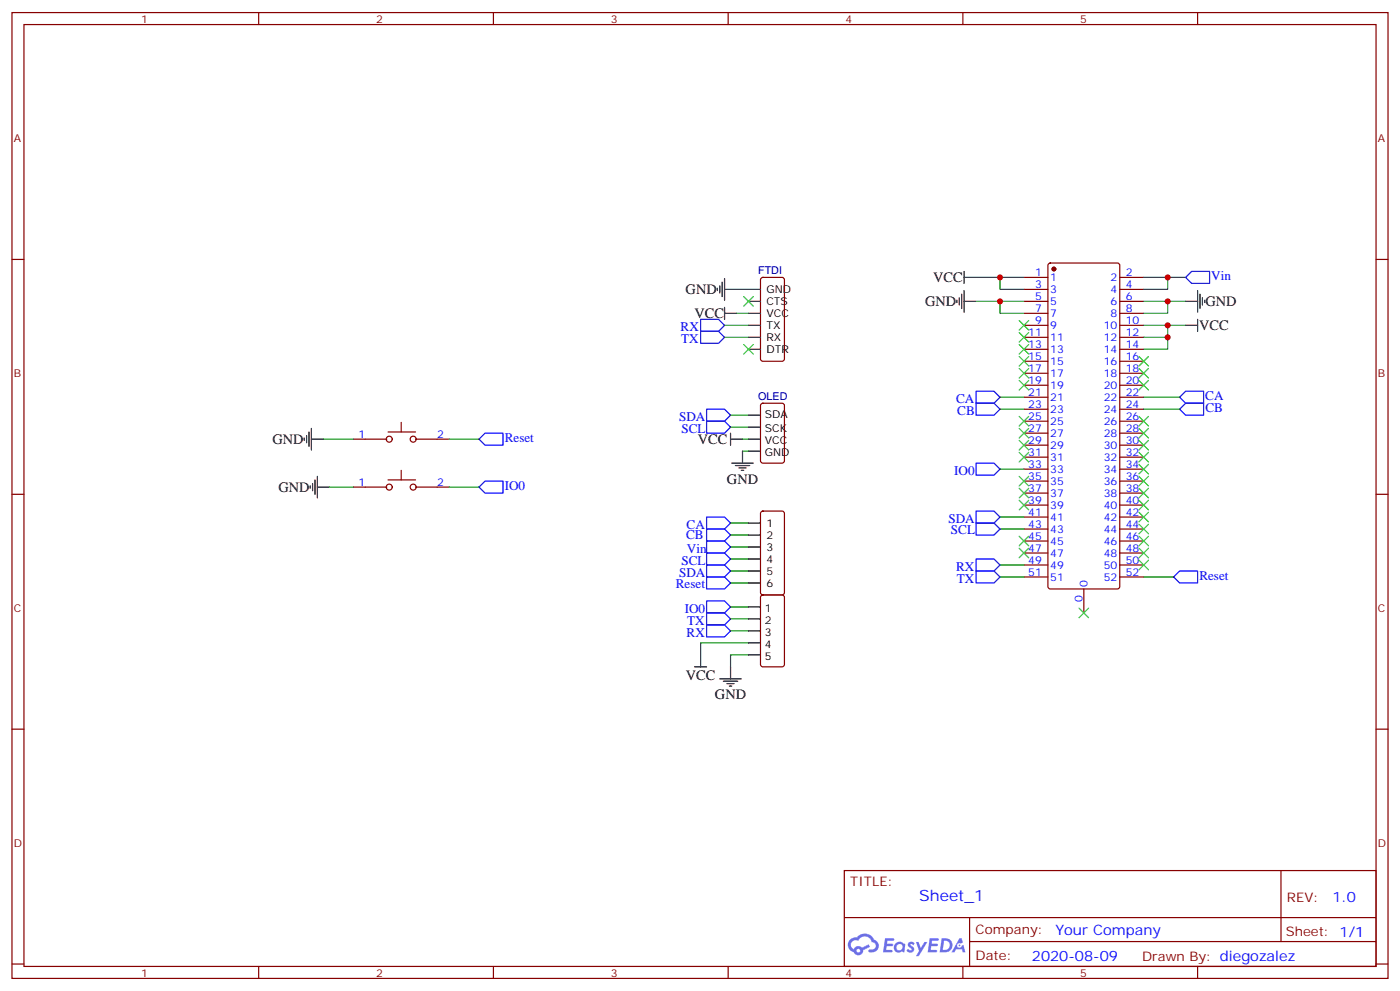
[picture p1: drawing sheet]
<svg xmlns="http://www.w3.org/2000/svg" width="412mm" height="292mm" viewBox="0 0 412 292" stroke-linecap="round" stroke-linejoin="round" font-family="sans-serif">
<g fill="none" stroke="#870000" stroke-width=".35">
<path d="M3.5 3.7h405.4v284.3h-405.4zM7.1 7.2h398.2v277.3h-398.2zM76.2 3.7v3.5M145.3 3.7v3.5M214.5 3.7v3.5M283.6 3.7v3.5M352.8 3.7v3.5M3.5 76.4h3.6M405.3 76.4h3.6M3.5 145.5h3.6M405.3 145.5h3.6M3.5 214.7h3.6"/>
<path d="M405.3 214.7h3.6M248.7 256.3h156.6v28.2h-156.6zM377.3 256.3v20.9M248.7 270.1h156.5M285.6 277.2h119.6M285.6 270.1v14.2M3.5 283.8h3.6M76.2 284.5v3.5M145.3 284.5v3.5M214.5 284.5v3.5M283.6 284.5v3.5M352.8 284.5v3.5"/>
<path d="M405.3 283.8h3.6"/>
</g>
<g fill="#5487ff">
<path d="M267.7 277.5a1.22 1.22 0 0 1 1.7 .2l-.4 .6a.47 .47 0 0 0-.3-.4 .47 .47 0 0 0-.5 .2l.1 .2a1.14 1.14 0 0 1 .8 1.8 1.14 1.14 0 0 1-1.9 0l-.2-.2 .5-.6 .7 .5a.29 .29 0 0 0 .3-.3 .29 .29 0 0 0-.2-.3 1.04 1.04 0 0 1-.6-1.7z"/>
<path d="M260.7 276.2h2.4l.3 .2-.2 .5-1.8 .1-.1 .8h1.5l.3 .4-.3 .4h-1.6l-.2 1.1h1.7l.2 .3-.2 .3-2.6 .1z"/>
<path d="M273.8 276.2h2.4l.3 .2-.1 .5-1.8 .1-.2 .8h1.6l.3 .4-.4 .4-1.6-.1-.1 1.1 1.7 .1 .2 .3-.2 .3-2.6 .1z"/>
<path d="M282.6 276.2h.7l.3 1.3-.6 .3a.69 .69 0 0 0-1 .3 .69 .69 0 0 0 .4 .9 .69 .69 0 0 0 .9-.6l.5-.2 .6 2.2h-.8l-.2-.9h-1.8l-.5 .9h-.8z"/>
<path d="M269.8 277.3h.8l.6 1.8 1.1-1.8h.9l-2.6 4.2h-.8l.9-1.5z"/>
<path d="M277.4 276.2l-.6 4.2h1.3a2.11 2.11 0 0 0 2.5-2.1 2.11 2.11 0 0 0-2.5-2.1zM278.1 277a1.39 1.39 0 0 1 1.7 1.4 1.39 1.39 0 0 1-1.8 1.2h-.3z"/>
<path d="M263.7 277.8a1.54 1.54 0 0 0-.1 2.2 1.54 1.54 0 0 0 2.2 .1l.6 .3 .3-2.3-.2-.3h-.4a1.49 1.49 0 0 0-2.4 0zM264 278.8a.94 .94 0 0 1 1.8 0 .94 .94 0 0 1-1.8 0z"/>
<path d="M250.4 276.6a2.18 2.18 0 0 0 1.1 3.7 1.44 1.44 0 0 0 1.6 .9 1.44 1.44 0 0 0 1.2-1.4l2-1.1-.5-.7-1.9 1a1.47 1.47 0 0 0-2.4 .4 1.39 1.39 0 0 1-.7-1.9 1.39 1.39 0 0 1 2-.5 2.12 2.12 0 0 1 2.2-1.3 2.12 2.12 0 0 1 1.9 1.7 1.14 1.14 0 0 1 1.1 1.4 1.14 1.14 0 0 1-1.7 .7 .43 .43 0 0 0-.5 .4 .43 .43 0 0 0 .4 .5 1.98 1.98 0 0 0 2.5-1.2 1.98 1.98 0 0 0-1.2-2.6 3.1 3.1 0 0 0-5.3-.6l-.9 .1zM252.3 279.9a.55 .55 0 0 1 1.1 0 .55 .55 0 0 1-1.1 0z"/>
<circle cx="282.6" cy="278.3" r=".26"/>
</g>
<circle cx="310.4" cy="79.2" r=".53" fill="#870000" stroke="#870000" stroke-width=".35"/>
<g fill="none" stroke="#870000" stroke-width=".35">
<path d="M308.9 77.6l.5-.2h19.7l.7 .5v94.8l-.2 .5-.5 .2h-19.7l-.5-.2-.2-.5v-94.6zM224.2 81.9l.5-.2h5.7l.6 .4 .1 23.6-.5 .6-5.9 .1-.6-.5-.1-23.5zM301.6 81.7h7.1M301.6 85.2h7.1M301.6 88.7h7.1M301.6 92.3h7.1M301.6 95.8h7.1M301.6 99.3h7.1M329.8 81.7h7.1M329.8 85.2h7.1M329.8 88.7h7.1M329.8 92.3h7.1"/>
<path d="M329.8 95.8h7.1M329.8 99.3h7.1M224.2 118.9l.5-.2h5.7l.6 .4 .1 16.5-.5 .7h-5.9l-.6-.4-.1-16.5zM301.6 102.8h7.1M301.6 106.4h7.1M301.6 109.9h7.1M301.6 113.4h7.1M301.6 116.9h7.1M329.8 102.8h7.1M329.8 106.4h7.1M329.8 109.9h7.1M329.8 113.4h7.1"/>
<path d="M329.8 116.9h7.1M104.1 129.3h9.8M114.3 127.2h8.1M118.2 124.4v2.8M118.2 138.5v2.8M122.4 129.3h9.9M301.6 120.5h7.1M301.6 124h7.1M301.6 127.5h7.1M301.6 131.1h7.1M301.6 134.6h7.1M301.6 138.1h7.1"/>
<path d="M329.8 120.5h7.1M329.8 124h7.1M329.8 127.5h7.1M329.8 131.1h7.1M329.8 134.6h7.1M329.8 138.1h7.1M104.1 143.4h9.8M114.3 141.3h8.1M122.4 143.4h9.9M224.2 150.7l.5-.2h5.7l.6 .4 .1 23.5-.5 .7-5.9 .1-.6-.5-.1-23.5zM301.6 141.6h7.1M301.6 145.2h7.1"/>
<path d="M301.6 148.7h7.1M301.6 152.2h7.1M301.6 155.8h7.1M301.6 159.3h7.1M329.8 141.6h7.1M329.8 145.2h7.1M329.8 148.7h7.1M329.8 152.2h7.1M329.8 155.8h7.1M329.8 159.3h7.1M224.2 175.4l.5-.2h5.7l.6 .4 .1 20-.5 .7h-5.9l-.6-.4-.1-20zM301.6 162.8h7.1"/>
<path d="M301.6 166.3h7.1M301.6 169.9h7.1M319.3 173.4v7M329.8 162.8h7.1M329.8 166.3h7.1M329.8 169.9h7.1"/>
<circle cx="114.7" cy="129.3" r=".88"/>
<circle cx="121.7" cy="129.3" r=".88"/>
<circle cx="114.7" cy="143.4" r=".88"/>
<circle cx="121.7" cy="143.4" r=".88"/>
</g>
<g fill="none" stroke="#000" stroke-width=".35">
<path d="M284 79.9v3.5M211.3 84.8v.7M212 84.1v2.2M212.7 83.1v4.2M213.4 85.2h3.6M213.4 92.3h3.6M213.4 82v6.4M213.4 90.5v3.5M220.5 88.7h3.5M220.5 85.2h3.5M220.5 92.3h3.5M220.5 95.8h3.5"/>
<path d="M220.5 99.3h3.5M281.9 88.4v.7M282.6 87.7v2.1M283.3 86.6v4.2M284 81.7h3.5M284 85.5v6.4M284 88.7h3.5M349.2 88.7h3.6M349.2 95.8h3.6M352.8 85.5v6.4M352.8 94v3.5M353.5 86.6v4.2"/>
<path d="M354.2 87.7v2.1M354.9 88.4v.7M220.5 102.8h3.5M89.6 128.9v.7M90.3 128.2v2.2M91 127.2v4.2M91.7 129.3h3.5M91.7 126.1v6.4M215.2 129.3h3.5M215.2 127.5v3.6M215.5 136.3h6.4M216.6 137.1h4.2"/>
<path d="M217.7 137.8h2.1M218.4 138.5h.7M218.7 132.8v3.5M220.5 129.3h3.5M220.5 122.2h3.5M220.5 125.8h3.5M220.5 132.8h3.5M91.4 143.1v.7M92.1 142.3v2.2M92.8 141.3v4.2M93.5 143.4h3.5M93.5 140.2v6.4"/>
<path d="M220.5 154h3.5M220.5 157.5h3.5M220.5 161h3.5M220.5 164.6h3.5M220.5 168.1h3.5M220.5 171.6h3.5M220.5 178.7h3.5M204.6 196.3h3.5M206.4 192.8v3.5M212 199.8h6.4M215.2 196.3v3.5M220.5 182.2h3.5"/>
<path d="M220.5 185.7h3.5M220.5 189.3h3.5M220.5 192.8h3.5M213.1 200.6h4.2M214.1 201.3h2.2M214.8 202h.7"/>
</g>
<g fill="none" stroke="#008700" stroke-width=".35">
<path d="M213.4 95.8h7.1M213.4 99.3h7.1M217 85.2h3.5M217 92.3h3.5M287.5 81.7h14.1M287.5 88.7h14.1M294.6 81.7v3.5h7M294.6 88.7v3.6h7M336.9 81.7h12.3M336.9 88.7h12.3M336.9 95.8h12.3M344 88.7v3.6h-7.1"/>
<path d="M344 81.7v3.5h-7.1M344 95.8v3.5h-7.1M344 99.3v3.5h-7.1M294.6 116.9h7M336.9 116.9h10.6M95.2 129.3h8.9M132.3 129.3h8.8M215.2 125.8h5.3M215.2 122.2h5.3M218.7 129.3h1.8M218.7 132.8h1.8M294.6 138.1h7"/>
<path d="M294.6 120.5h7M336.9 120.5h10.6M97 143.4h7.1M132.3 143.4h8.8M215.2 157.5h5.3M215.2 154h5.3M294.6 155.8h7M294.6 152.2h7M215.2 178.7h5.3M215.2 161h5.3M215.2 164.6h5.3M215.2 168.1h5.3"/>
<path d="M215.2 171.6h5.3M294.6 166.3h7M294.6 169.9h7M336.9 169.9h8.8M215.2 182.2h5.3M215.2 185.7h5.3M220.5 189.3h-14.1v3.5M220.5 192.8h-5.3v3.5"/>
</g>
<g fill="none" stroke="#00f" stroke-width=".35">
<path d="M206.4 97.5h5.3l1.7 1.8-1.7 1.8h-5.3zM206.4 94h5.3l1.7 1.8-1.7 1.7h-5.3zM349.2 81.7l1.8-1.8h5.3v3.5h-5.3zM287.5 115.2h5.3l1.8 1.7-1.8 1.8h-5.3zM287.5 118.7h5.3l1.8 1.8-1.8 1.7h-5.3zM347.5 116.9l1.7-1.7h5.3v3.5h-5.3zM349.2 118.7h5.3v3.5h-5.3l-1.7-1.7zM141.1 129.3l1.8-1.8h5.3v3.6h-5.3zM208.1 124h5.3l1.8 1.8-1.8 1.7h-5.3zM208.1 120.5h5.3l1.8 1.7-1.8 1.8h-5.3zM287.5 136.3h5.3l1.8 1.8-1.8 1.8h-5.3zM141.1 143.4l1.8-1.8h5.3v3.6h-5.3z"/>
<path d="M208.1 159.3h5.3l1.8 1.7-1.8 1.8h-5.3zM208.1 152.2h5.3l1.8 1.8-1.8 1.8h-5.3zM208.1 155.8h5.3l1.8 1.7-1.8 1.8h-5.3zM287.5 154h5.3l1.8 1.8-1.8 1.7h-5.3zM287.5 150.5h5.3l1.8 1.7-1.8 1.8h-5.3zM208.1 169.9h5.3l1.8 1.7-1.8 1.8h-5.3zM208.1 166.3h5.3l1.8 1.8-1.8 1.8h-5.3zM208.1 162.8h5.3l1.8 1.8-1.8 1.7h-5.3zM208.1 176.9h5.3l1.8 1.8-1.8 1.7h-5.3zM287.5 168.1h5.3l1.8 1.8-1.8 1.7h-5.3zM287.5 164.6h5.3l1.8 1.7-1.8 1.8h-5.3zM345.7 169.9l1.8-1.8h5.3v3.5h-5.3z"/>
<path d="M208.1 184h5.3l1.8 1.7-1.8 1.8h-5.3zM208.1 180.4h5.3l1.8 1.8-1.8 1.8h-5.3z"/>
</g>
<g fill="none" stroke="#3c3" stroke-width=".35">
<path d="M219.1 87.3l2.8 2.8M221.9 87.3l-2.8 2.8M300.2 97.9l2.8 2.8M300.2 94.4l2.8 2.8M303 97.9l-2.8 2.8M303 94.4l-2.8 2.8M219.1 101.4l2.8 2.8M221.9 101.4l-2.8 2.8M300.2 112l2.8 2.8M300.2 108.5l2.8 2.8M300.2 105l2.8 2.8M300.2 101.4l2.8 2.8"/>
<path d="M303 112l-2.8 2.8M303 108.5l-2.8 2.8M303 105l-2.8 2.8M303 101.4l-2.8 2.8M335.5 112l2.8 2.8M335.5 108.5l2.8 2.8M335.5 105l2.8 2.8M338.3 108.5l-2.8 2.8M338.3 112l-2.8 2.8M338.3 105l-2.8 2.8M300.2 122.6l2.8 2.8M300.2 126.1l2.8 2.8"/>
<path d="M300.2 129.6l2.8 2.9M300.2 133.2l2.8 2.8M303 122.6l-2.8 2.8M303 126.1l-2.8 2.8M303 129.6l-2.8 2.9M303 133.2l-2.8 2.8M335.5 136.7l2.8 2.8M335.5 133.2l2.8 2.8M335.5 129.6l2.8 2.9M335.5 126.1l2.8 2.8M335.5 122.6l2.8 2.8M338.3 122.6l-2.8 2.8"/>
<path d="M338.3 126.1l-2.8 2.8M338.3 136.7l-2.8 2.8M338.3 133.2l-2.8 2.8M338.3 129.6l-2.8 2.9M300.2 140.2l2.8 2.9M300.2 143.8l2.8 2.8M300.2 147.3l2.8 2.8M300.2 157.9l2.8 2.8M303 140.2l-2.8 2.9M303 143.8l-2.8 2.8M303 147.3l-2.8 2.8M303 157.9l-2.8 2.8"/>
<path d="M335.5 157.9l2.8 2.8M335.5 154.3l2.8 2.9M335.5 150.8l2.8 2.8M335.5 147.3l2.8 2.8M335.5 143.8l2.8 2.8M335.5 140.2l2.8 2.9M338.3 157.9l-2.8 2.8M338.3 154.3l-2.8 2.9M338.3 150.8l-2.8 2.8M338.3 147.3l-2.8 2.8M338.3 143.8l-2.8 2.8M338.3 140.2l-2.8 2.9"/>
<path d="M300.2 161.4l2.8 2.8M303 161.4l-2.8 2.8M317.9 179l2.8 2.9M320.7 179l-2.8 2.9M335.5 164.9l2.8 2.8M335.5 161.4l2.8 2.8M338.3 164.9l-2.8 2.8M338.3 161.4l-2.8 2.8"/>
</g>
<g fill="#c00">
<circle cx="344" cy="88.7" r=".88"/>
<circle cx="344" cy="81.7" r=".88"/>
<circle cx="294.6" cy="88.7" r=".88"/>
<circle cx="294.6" cy="81.7" r=".88"/>
<circle cx="344" cy="95.8" r=".88"/>
<circle cx="344" cy="99.3" r=".88"/>
</g>
<text font-size="4.6" fill="#00f" x="270.8" y="265.3">Sheet_1</text>
<g font-size="4.2">
<text x="274.9" y="83.1">VCC</text>
<text x="202" y="86.6">GND</text>
<text x="204.6" y="93.7">VCC</text>
<text x="272.5" y="90.1">GND</text>
<text x="355.1" y="90.1">GND</text>
<text x="353.2" y="97.2">VCC</text>
<text x="80.3" y="130.7">GND</text>
<text x="205.6" y="130.7">VCC</text>
<text x="214.1" y="142.4">GND</text>
<text x="82" y="144.8">GND</text>
<text x="202.1" y="200.3">VCC</text>
<text x="210.6" y="205.9">GND</text>
</g>
<g font-size="4.2" fill="#00f">
<text x="392.5" y="265.6">1.0</text>
<text x="310.9" y="275.1">Your Company</text>
<text x="304" y="282.9">2020-08-09</text>
</g>
<g font-size="3.9" fill="#00f">
<text x="356.8" y="82.5">Vin</text>
<text x="200.5" y="97.5">RX</text>
<text x="200.7" y="101.1">TX</text>
<text x="281.6" y="118.7">CA</text>
<text x="355" y="117.7">CA</text>
<text x="200.1" y="123.9">SDA</text>
<text x="282" y="122.2">CB</text>
<text x="355.1" y="121.3">CB</text>
<text x="148.7" y="130.2">Reset</text>
<text x="200.7" y="127.4">SCL</text>
<text x="281.1" y="139.9">IO0</text>
<text x="148.7" y="144.3">IO0</text>
<text x="202.3" y="155.8">CA</text>
<text x="279.4" y="153.8">SDA</text>
<text x="202.1" y="158.8">CB</text>
<text x="280.1" y="157.4">SCL</text>
<text x="200.7" y="166.2">SCL</text>
<text x="202.3" y="162.7">Vin</text>
<text x="199.1" y="173.2">Reset</text>
<text x="200.1" y="169.8">SDA</text>
<text x="281.6" y="168.1">RX</text>
<text x="281.8" y="171.6">TX</text>
<text x="353.3" y="170.7">Reset</text>
<text x="201.7" y="180.5">IO0</text>
<text x="202.4" y="184">TX</text>
<text x="202.3" y="187.5">RX</text>
</g>
<g font-size="3.9" fill="#800">
<text x="250.5" y="260.9">TITLE:</text>
<text x="379.1" y="265.6">REV:</text>
<text x="287.4" y="275.1">Company:</text>
<text x="378.7" y="275.7">Sheet: 1/1</text>
<text x="287.4" y="282.8">Date:</text>
<text x="336.4" y="282.8">Drawn By: diegozalez</text>
</g>
<g font-size="3.2" fill="#800">
<text x="41.6" y="6.7">1</text>
<text x="110.8" y="6.7">2</text>
<text x="179.9" y="6.7">3</text>
<text x="249.1" y="6.7">4</text>
<text x="318.2" y="6.7">5</text>
<text x="4.1" y="41.8">A</text>
<text x="405.9" y="41.8">A</text>
<text x="4.1" y="110.9">B</text>
<text x="405.9" y="110.9">B</text>
<text x="4.1" y="180.1">C</text>
<text x="405.9" y="180.1">C</text>
<text x="4.1" y="249.2">D</text>
<text x="405.9" y="249.2">D</text>
<text x="41.6" y="287.5">1</text>
<text x="110.8" y="287.5">2</text>
<text x="179.9" y="287.5">3</text>
<text x="249.1" y="287.5">4</text>
<text x="318.2" y="287.5">5</text>
</g>
<g font-size="3.2" fill="#000080">
<text x="223.3" y="80.6">FTDI</text>
<text x="223.3" y="117.7">OLED</text>
</g>
<g font-size="3.2" fill="#00f">
<text x="304.9" y="81.3">1</text>
<text x="309.4" y="82.7">1</text>
<text x="327.1" y="82.7">2</text>
<text x="331.6" y="81.3">2</text>
<text x="304.9" y="84.8">3</text>
<text x="304.9" y="88.4">5</text>
<text x="309.4" y="86.3">3</text>
<text x="309.4" y="89.8">5</text>
<text x="327.1" y="86.3">4</text>
<text x="327.1" y="89.8">6</text>
<text x="331.6" y="84.8">4</text>
<text x="331.6" y="88.4">6</text>
<text x="304.9" y="91.9">7</text>
<text x="304.9" y="95.4">9</text>
<text x="309.4" y="93.3">7</text>
<text x="327.1" y="93.3">8</text>
<text x="331.6" y="91.9">8</text>
<text x="331.6" y="95.4">10</text>
<text x="302.9" y="99">11</text>
<text x="309.4" y="96.8">9</text>
<text x="309.4" y="100.4">11</text>
<text x="325.1" y="96.8">10</text>
<text x="325.1" y="100.4">12</text>
<text x="331.6" y="99">12</text>
<text x="302.9" y="102.5">13</text>
<text x="302.9" y="106">15</text>
<text x="309.4" y="103.9">13</text>
<text x="309.4" y="107.4">15</text>
<text x="325.1" y="103.9">14</text>
<text x="325.1" y="107.4">16</text>
<text x="331.6" y="102.5">14</text>
<text x="331.6" y="106">16</text>
<text x="302.9" y="109.5">17</text>
<text x="302.9" y="113.1">19</text>
<text x="309.4" y="110.9">17</text>
<text x="325.1" y="110.9">18</text>
<text x="331.6" y="109.5">18</text>
<text x="331.6" y="113.1">20</text>
<text x="302.9" y="116.6">21</text>
<text x="309.4" y="114.5">19</text>
<text x="309.4" y="118">21</text>
<text x="325.1" y="114.5">20</text>
<text x="325.1" y="118">22</text>
<text x="331.6" y="116.6">22</text>
<text x="302.9" y="120.1">23</text>
<text x="302.9" y="123.6">25</text>
<text x="309.4" y="121.5">23</text>
<text x="309.4" y="125.1">25</text>
<text x="325.1" y="121.5">24</text>
<text x="325.1" y="125.1">26</text>
<text x="331.6" y="120.1">24</text>
<text x="331.6" y="123.6">26</text>
<text x="105.6" y="128.9">1</text>
<text x="128.8" y="128.9">2</text>
<text x="302.9" y="127.2">27</text>
<text x="302.9" y="130.7">29</text>
<text x="309.4" y="128.6">27</text>
<text x="325.1" y="128.6">28</text>
<text x="331.6" y="127.2">28</text>
<text x="331.6" y="130.7">30</text>
<text x="302.9" y="134.2">31</text>
<text x="302.9" y="137.8">33</text>
<text x="309.4" y="132.1">29</text>
<text x="309.4" y="135.6">31</text>
<text x="325.1" y="132.1">30</text>
<text x="325.1" y="135.6">32</text>
<text x="331.6" y="134.2">32</text>
<text x="331.6" y="137.8">34</text>
<text x="105.6" y="143.1">1</text>
<text x="128.8" y="143.1">2</text>
<text x="302.9" y="141.3">35</text>
<text x="309.4" y="139.2">33</text>
<text x="309.4" y="142.7">35</text>
<text x="325.1" y="139.2">34</text>
<text x="325.1" y="142.7">36</text>
<text x="331.6" y="141.3">36</text>
<text x="302.9" y="144.8">37</text>
<text x="302.9" y="148.3">39</text>
<text x="309.4" y="146.2">37</text>
<text x="309.4" y="149.8">39</text>
<text x="325.1" y="146.2">38</text>
<text x="325.1" y="149.8">40</text>
<text x="331.6" y="144.8">38</text>
<text x="331.6" y="148.3">40</text>
<text x="302.9" y="151.9">41</text>
<text x="302.9" y="155.4">43</text>
<text x="309.4" y="153.3">41</text>
<text x="325.1" y="153.3">42</text>
<text x="331.6" y="151.9">42</text>
<text x="331.6" y="155.4">44</text>
<text x="302.9" y="158.9">45</text>
<text x="309.4" y="156.8">43</text>
<text x="309.4" y="160.3">45</text>
<text x="325.1" y="156.8">44</text>
<text x="325.1" y="160.3">46</text>
<text x="331.6" y="158.9">46</text>
<text x="302.9" y="162.5">47</text>
<text x="302.9" y="166">49</text>
<text x="309.4" y="163.9">47</text>
<text x="309.4" y="167.4">49</text>
<text x="325.1" y="163.9">48</text>
<text x="325.1" y="167.4">50</text>
<text x="331.6" y="162.5">48</text>
<text x="331.6" y="166">50</text>
<text x="302.9" y="169.5">51</text>
<text x="309.4" y="170.9">51</text>
<text x="320.3" y="172.7" transform="rotate(-90 320.3 172.7)">0</text>
<text x="325.1" y="170.9">52</text>
<text x="331.6" y="169.5">52</text>
<text x="318.9" y="177.2" transform="rotate(-90 318.9 177.2)">0</text>
</g>
<g font-size="3.2">
<text x="225.8" y="86.3">GND</text>
<text x="225.8" y="89.8">CTS</text>
<text x="225.8" y="93.3">VCC</text>
<text x="225.8" y="96.8">TX</text>
<text x="225.8" y="100.4">RX</text>
<text x="225.8" y="103.9">DTR</text>
<text x="225.3" y="122.9">SDA</text>
<text x="225.3" y="127.2">SCK</text>
<text x="225.3" y="130.7">VCC</text>
<text x="225.3" y="134.2">GND</text>
<text x="225.8" y="155">1</text>
<text x="225.8" y="158.6">2</text>
<text x="225.8" y="162.1">3</text>
<text x="225.8" y="165.6">4</text>
<text x="225.8" y="169.2">5</text>
<text x="225.8" y="172.7">6</text>
<text x="225.3" y="180.1">1</text>
<text x="225.3" y="183.6">2</text>
<text x="225.3" y="187.1">3</text>
<text x="225.3" y="190.7">4</text>
<text x="225.3" y="194.2">5</text>
</g>
</svg>
